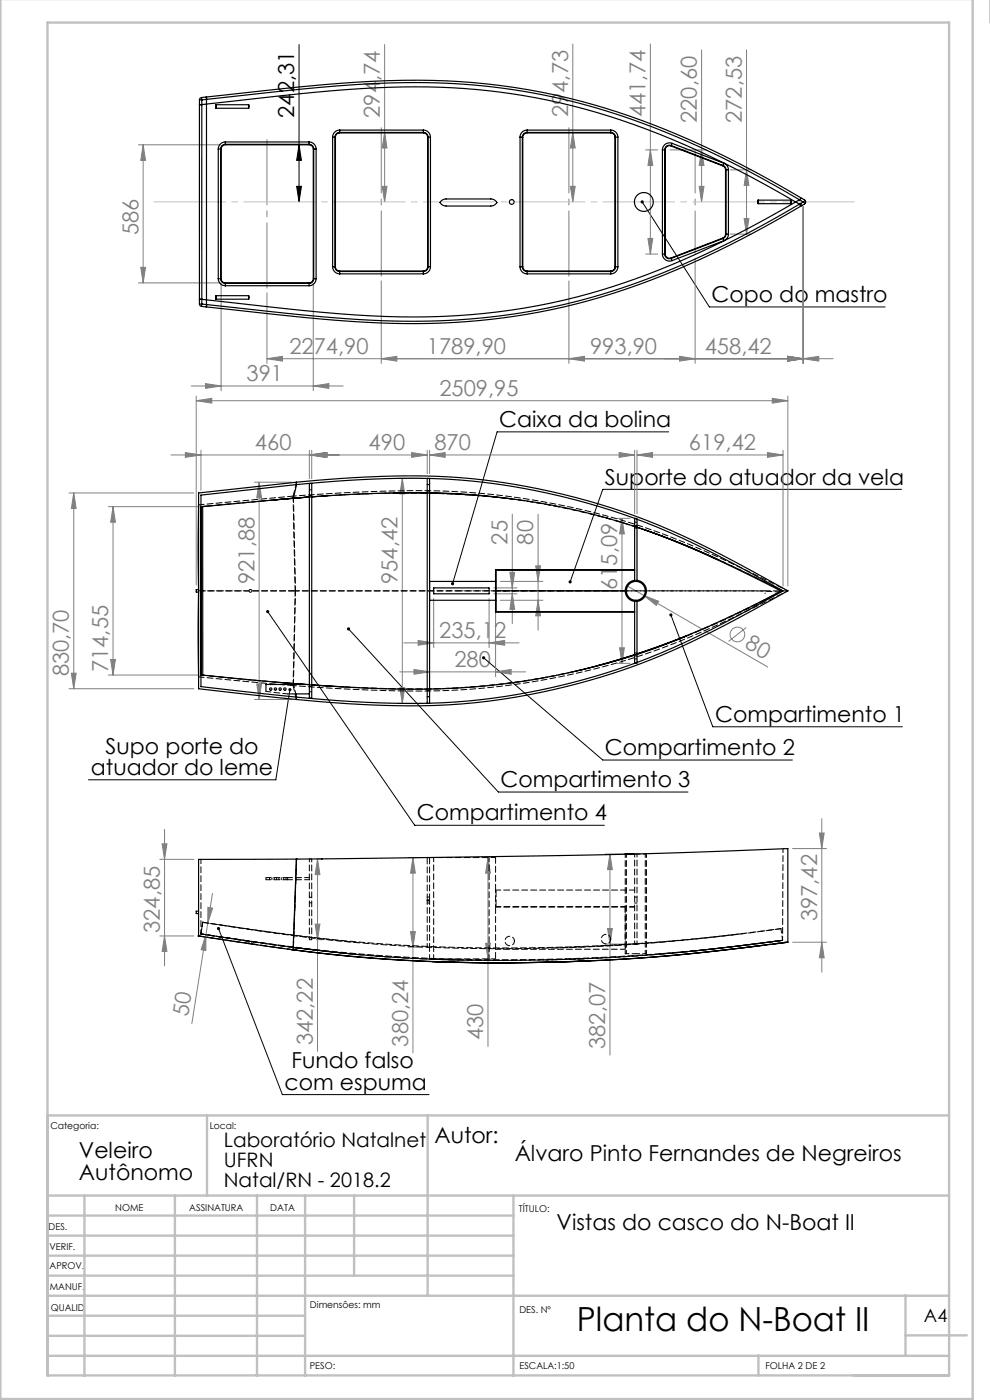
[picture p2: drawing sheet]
<svg xmlns="http://www.w3.org/2000/svg" width="210mm" height="297mm" viewBox="0 0 210 297" stroke-linecap="round" stroke-linejoin="round" font-family="sans-serif">
<g fill="none" stroke="#808080" stroke-width=".21">
<path d="M81.6 9.5v33.3M121.5 9.3v33.5M138 9.3v44.6M148.8 10.6v32.2M158.4 10.6v39.1M29.4 30.7h17.4M30.4 30.7v29.3M30.4 30.7l.5 3.3h-1zM81.1 39.5h1l-.5 3.3zM81.6 28.1l.5 3.3h-1zM121 39.5h1l-.5 3.3zM121.5 28.1l.5 3.3h-1z"/>
<path d="M137 31.8h2.5M138 31.8l.5 3.3h-1.1zM142.1 31.8h7.7M148.3 39.5h1l-.5 3.3zM148.8 31.8l.5 3.3h-1zM154.9 36h4.5M158.4 36l.5 3.3h-1.1zM29.9 56.7h1l-.5 3.3zM80.9 59.6v17.5M120.7 59.6v17.5M137 53.9h2.5M137.4 50.6h1.1l-.5 3.3z"/>
<path d="M147.5 54.8v22.3M154.9 49.7h4.5M157.8 46.4h1.1l-.5 3.3zM170.4 43.8v33.3M29.4 60h17.4M46.9 60.1v22.8M56.6 76.1l3.3-.5v1zM56.6 76.1h120.1M56.6 62.1v15M66.5 60.1v22.8M80.9 76.1l3.3-.5v1zM120.7 76.1l3.3-.5v1z"/>
<path d="M144.1 75.6l3.4 .5-3.4 .5zM167.1 75.6l3.3 .5-3.3 .5zM170.4 76.1l3.3-.5v1zM36.3 96.5h54.3M39.3 96l3.3 .5-3.3 .5zM40.6 81.9h32.2M41.6 85l3.3-.5v1zM41.6 84v40.1M41.6 85h125.5M42.6 95.5v8.5M43.6 81.4l3.3 .5-3.3 .5zM65.6 96.5l3.3-.5v1z"/>
<path d="M65.6 95.5v6.1M66.1 96.5l3.3-.5v1zM66.1 95.5v6.1M66.5 81.9l3.3-.5v1zM87.3 96l3.3 .5-3.3 .5zM90.6 95.5v5M91.1 96.5l3.3-.5v1zM91.1 96.5h43.5M91.1 95.5v5M131.3 96l3.3 .5-3.3 .5zM134.6 95.5v13.5M135.1 96.5l3.3-.5v1z"/>
<path d="M135.1 96.5h31M135.1 95.5v13.5M162.8 96l3.3 .5-3.3 .5zM163.8 84.5l3.3 .5-3.3 .5zM166.1 95.5v28.8M167.1 84v40.3M14.6 104.6h26.5M15.6 104.6v41.5M15.6 104.6l.6 3.3h-1.1zM23 107.5h19M24 107.5v35.7M24 107.5l.5 3.3h-1z"/>
<path d="M54 102.3h7.9M55 102.3l.5 3.3h-1zM55 102.3v46.1M84.3 101.5h5.3M85.3 101.5v47.7M85.3 101.5l.5 3.3h-1zM108.7 109.1v23.2M114.1 109.1v24.6M130.9 110h2.7M131.9 110l.5 3.3h-1zM131.9 110v30.7M23.5 139.9h1l-.5 3.3z"/>
<path d="M85.6 136.4h24.5M88.7 135.9l3.3 .5-3.3 .5zM92 127v10.4M103.7 136.4l3.3-.5v1zM103.7 127v10.4M104.7 126h5M104.7 124.7h5M105.1 128.3v15.2M106.1 127.3h9M106.1 123.3h9M108.2 121.4h1l-.5 3.3zM108.7 126l.5 3.3h-1z"/>
<path d="M113.6 120h1l-.5 3.3zM114.1 127.3l.5 3.3h-1zM131.4 137.4h1l-.5 3.3zM133.1 124.3l29.8 17.2M136.6 126.3l3.1 1.3-.5 .8zM158.3 133.1l-3.8 3M14.6 146.1h26.5M15.1 142.8h1.1l-.6 3.3zM23 143.2h19M54 148.4h7.9M54.5 145.1h1l-.5 3.3zM84.3 149.2h5.3"/>
<path d="M84.8 142.5h26.7M84.8 145.9h1l-.5 3.3zM87.8 142l3.3 .5-3.3 .5zM105.1 142.5l3.3-.5v1zM130.9 140.7h2.7M34.4 179h1l-.5 3.3zM34.9 176v28.9M173.8 176.7h1l-.5 3.3zM174.3 173.7v32.5M33.9 182.3h7.2M33.9 198.6h7.2M34.9 198.6l.5 3.3h-1z"/>
<path d="M43.6 198.3l1.1 .2M43.7 198.3v3.3l-1-.1zM44 195.8l1.1 .2M44.1 192.5l1 .1-1 3.2zM45.1 189.6l-4.4 27.6M66.8 196h1.1l-.5 3.3zM67.1 182.2h1.3M67.1 199.3h1.3M67.4 182.2v40.8M67.4 182.2l.5 3.3h-1.1zM86.6 181.9h3M87.1 197.6h1l-.5 3.3z"/>
<path d="M87.6 181.9v41.4M87.6 181.9l.5 3.3h-1zM103.5 181.9l.5 3.3h-1zM103.5 181.9v40.1M128.4 181.2h5.2M128.9 197h1l-.5 3.3zM129.4 181.2v42.6M129.4 181.2l.5 3.3h-1zM174.3 199.9l.5 3.3h-1zM175.3 180h-7.2M175.3 199.9h-7.2M86.6 200.9h3"/>
<path d="M103 200.1h1l-.5 3.3zM128.4 200.3h5.2"/>
<circle cx="156.4" cy="134.6" r="1.56"/>
</g>
<path d="M63.4 9.5v33.3M62.9 39.5h1l-.5 3.3zM63.4 30.7l.5 3.3h-1zM136.2 42.8l14.3 22.3h37.3M141.8 91.6h-36.4l-9.4 32.2M191.2 103.8h-63.3l-7 19.6M56.8 129.7l31.2 45.4h40.2M73.9 133.4l31.8 34.6h40.2M102.6 139.5l25.3 21.7h40.2M142.3 130.5l8.9 23.7h40.2M61.5 146.3l-3 19.1h-39.7M46.4 197l13.5 35.2h31.1" fill="none" stroke="#000" stroke-width=".21"/>
<path d="M56.6 29.6v31.5M80.9 27.1v31.5M120.7 27.1v31.5" fill="none" stroke="#808080" stroke-width=".21" stroke-dasharray="15.2 1.3 1.3 1.3" stroke-dashoffset="1.4"/>
<path d="M147.5 31.9v21.9" fill="none" stroke="#808080" stroke-width=".21" stroke-dasharray="15.2 1.3 1.3 1.3" stroke-dashoffset="6.2"/>
<path d="M181.4 42.8h-149" fill="none" stroke="#c0c0c0" stroke-width=".21" stroke-dasharray="15.2 1.3 1.3 1.3" stroke-dashoffset="-.2"/>
<g fill="none" stroke="#c0c0c0" stroke-width=".5">
<path d="M.1 -.1v296.9h206.2v-296.9M10.1 4.8h191.2v287h-191.2zM43.9 236.6v17M90.7 236.6v38.3M201.3 236.6h-191.2v55.3M10.1 253.6h191.2M10.1 257.9h98.8M17.9 253.6v38.3M37.1 253.6v38.3M54.5 253.6v38.3M64.7 253.6v38.3M75.1 253.6v17"/>
<path d="M108.9 253.6v38.3M10.1 270.6h98.8M10.1 266.4h98.8M10.1 262.1h98.8M10.1 279.1h54.6M10.1 274.9h191.2M192.1 274.8v12.7M10.1 287.6h191.2M10.1 283.4h54.6M160.9 287.5v4.3M192.1 283.3h13"/>
</g>
<g fill="#000">
<path d="M63.4 30.7l.5 3.3h-1zM62.9 39.5h1l-.5 3.3z"/>
<path d="M46.1 196.8a.34 .34 0 0 0 .1 .5 .34 .34 0 0 0 .5-.3 .34 .34 0 0 0-.5-.3l.2 .3-.2-.3zM142.1 130.2a.34 .34 0 0 0 .1 .6 .34 .34 0 0 0 .4-.3 .34 .34 0 0 0-.4-.4l.1 .4-.1-.4zM102.3 139.3a.34 .34 0 0 0 .2 .6 .34 .34 0 0 0 .4-.4 .34 .34 0 0 0-.5-.2l.2 .2zM73.7 133.2a.34 .34 0 0 0 .1 .5 .34 .34 0 0 0 .5-.3 .34 .34 0 0 0-.5-.3l.1 .3zM56.5 129.5a.34 .34 0 0 0 .2 .6 .34 .34 0 0 0 .4-.4 .34 .34 0 0 0-.5-.2l.2 .2zM95.7 123.6v.3l.2 .3 .1-.4-.1 .4a.34 .34 0 0 0 .4-.5 .34 .34 0 0 0-.6-.1zM61.2 146.1a.34 .34 0 0 0 .1 .5 .34 .34 0 0 0 .5-.2 .34 .34 0 0 0-.3-.4v.3v-.3zM120.7 123.2l-.1 .3 .2 .3 .1-.4-.1 .4a.34 .34 0 0 0 .5-.4 .34 .34 0 0 0-.6-.2zM136 42.6a.34 .34 0 0 0 .1 .6 .34 .34 0 0 0 .5-.4 .34 .34 0 0 0-.6-.3l.2 .3z"/>
</g>
<g fill="#808080">
<path d="M136.6 126.3l3.1 1.3-.5 .8z"/>
<path d="M81.1 39.5h1l-.5 3.3zM81.6 28.1l.5 3.3h-1zM121 39.5h1l-.5 3.3zM121.5 28.1l.5 3.3h-1z"/>
<path d="M148.8 31.8l.5 3.3h-1zM148.3 39.5h1l-.5 3.3z"/>
<path d="M103.7 136.4l3.3-.5v1zM88.7 135.9l3.3 .5-3.3 .5zM66.5 81.9l3.3-.5v1zM43.6 81.4l3.3 .5-3.3 .5zM167.1 75.6l3.3 .5-3.3 .5zM120.7 76.1l3.3-.5v1zM167.1 75.6l3.3 .5-3.3 .5zM56.6 76.1l3.3-.5v1z"/>
<path d="M41.6 85l3.3-.5v1zM163.8 84.5l3.3 .5-3.3 .5zM39.3 96l3.3 .5-3.3 .5zM65.6 96.5l3.3-.5v1zM66.1 96.5l3.3-.5v1zM87.3 96l3.3 .5-3.3 .5zM91.1 96.5l3.3-.5v1zM131.3 96l3.3 .5-3.3 .5zM135.1 96.5l3.3-.5v1zM162.8 96l3.3 .5-3.3 .5zM144.1 75.6l3.4 .5-3.4 .5zM170.4 76.1l3.3-.5v1z"/>
<path d="M105.1 142.5l3.3-.5v1zM87.8 142l3.3 .5-3.3 .5z"/>
<path d="M167.1 75.6l3.3 .5-3.3 .5zM80.9 76.1l3.3-.5v1z"/>
<path d="M43.7 198.3v3.3l-1-.1zM44.1 192.5l1 .1-1 3.2z"/>
<path d="M138 31.8l.5 3.3h-1.1zM137.4 50.6h1.1l-.5 3.3z"/>
<path d="M103 200.1h1l-.5 3.3zM103.5 181.9l.5 3.3h-1zM114.1 127.3l.5 3.3h-1zM113.6 120h1l-.5 3.3zM108.7 126l.5 3.3h-1zM108.2 121.4h1l-.5 3.3z"/>
<path d="M34.4 179h1l-.5 3.3zM34.9 198.6l.5 3.3h-1zM67.4 182.2l.5 3.3h-1.1zM66.8 196h1.1l-.5 3.3zM87.6 181.9l.5 3.3h-1zM87.1 197.6h1l-.5 3.3zM129.4 181.2l.5 3.3h-1zM128.9 197h1l-.5 3.3zM15.6 104.6l.6 3.3h-1.1zM15.1 142.8h1.1l-.6 3.3zM24 107.5l.5 3.3h-1zM23.5 139.9h1l-.5 3.3zM85.3 101.5l.5 3.3h-1zM84.8 145.9h1l-.5 3.3zM131.9 110l.5 3.3h-1zM131.4 137.4h1l-.5 3.3zM30.4 30.7l.5 3.3h-1zM29.9 56.7h1l-.5 3.3z"/>
<path d="M158.4 36l.5 3.3h-1.1zM157.8 46.4h1.1l-.5 3.3z"/>
<path d="M55 102.3l.5 3.3h-1zM54.5 145.1h1l-.5 3.3z"/>
<path d="M174.3 199.9l.5 3.3h-1zM173.8 176.7h1l-.5 3.3z"/>
</g>
<g fill="none" stroke="#000" stroke-width=".25">
<path d="M42.3 22.2v41.3M42.3 22.2h.5M42.3 21.2h.5M42.3 21.2v1M42.8 20.7v.5M42.8 20.7l-.4 .2-.1 .3M42.8 21.2v1M42.8 22.2v41.3M42.8 22.2h.1M43.7 20.6l.1 .5M43.8 20.6a469 469 0 0 1 41.7-3.6 139.8 139.8 0 0 1 63.3 13.8l11.7 5.8 9.6 5.5M43.8 20.6l.1 .5"/>
<path d="M43.8 20.6l-1 .1M43.8 21.1v1M43.8 21.1l-1 .1M43.8 22.1v41.5M43.8 22.1a554.9 554.9 0 0 1 36.2-3.5 139 139 0 0 1 68.1 13.4l11.3 5.6 9.4 5.2M43.8 22.1l-1 .1M43.9 21.1h-.1M43.9 21.1a471.8 471.8 0 0 1 38-3.5 139.8 139.8 0 0 1 67.7 14.1 224.2 224.2 0 0 1 20 10.7M45.8 22.2v.8M45.8 22.2h6.9M45.8 23h6.9M46.3 31.6v27.5"/>
<path d="M46.8 31.6h-.5M46.8 31.6v27.5M47.2 30.9l.6-.2h17.8l.4 .2 .3 .2 .2 .5v27.5l-.1 .4-.4 .4-.4 .1h-17.8l-.4-.1-.4-.3-.1-.5v-27.5zM47.8 30.1h17.8M47.8 30.1a1.5 1.5 0 0 0-1.5 1.5M47.8 30.1v.5M47.8 30.6l-.7 .3-.3 .7M47.8 30.6h17.8M52.7 22.2v.8M52.8 22.6h.1M65.6 30.6l.6 .3 .4 .7M65.6 30.1a1.5 1.5 0 0 1 1.5 1.5"/>
<path d="M65.6 30.1v.5M66.6 31.6h.5M66.6 31.6v27.5M67.1 31.6v27.5M70.6 29.1v27.5M70.6 29.1h.5M71.1 29.1v27.5M71.4 28.5l.7-.3h17.7l.4 .1 .4 .3 .1 .5v27.5l-.1 .4-.3 .4-.5 .1h-17.7l-.5-.1-.3-.3-.1-.5v-27.5zM72.1 28.1l-.8 .3-.2 .7M72.1 28.1h17.7M72.1 27.6a1.5 1.5 0 0 0-1.5 1.5M72.1 27.6v.5"/>
<path d="M89.8 28.1l.8 .3 .2 .7M89.8 27.6a1.5 1.5 0 0 1 1.5 1.5M89.8 27.6h-17.7M89.8 27.6v.5M90.8 29.1v27.5M91.3 29.1v27.5M91.3 29.1h-.5M110.3 29.1v27.5M110.3 29.1h.5M110.8 29.1v27.5M111.1 28.5l.7-.3h17.8l.3 .1 .4 .3 .2 .5v27.5l-.2 .5-.3 .3-.4 .1h-17.8l-.5-.1-.3-.3-.1-.5v-27.5zM111.8 28.1l-.8 .3-.2 .7"/>
<path d="M111.8 28.1h17.8M111.8 27.6h17.8M111.8 27.6a1.5 1.5 0 0 0-1.5 1.5M111.8 27.6v.5M129.6 28.1l.6 .2 .4 .8M129.6 27.6a1.5 1.5 0 0 1 1.5 1.5M129.6 27.6v.5M130.6 29.1h.5M130.6 29.1v27.5M131.1 29.1v27.5M140.5 31.8v22.1M141 31.8h-.5"/>
<path d="M141 31.8v22.1M141.3 31.2l.5-.3 .5 .1 11 4.2 .4 .3 .2 .5v13.7l-.2 .5-.4 .3-11.2 4.3-.8-.3-.2-.6v-22.1zM142.4 30.9l-.4-.1-.6 .2-.3 .4-.1 .4M142.4 30.9l11 4.2M142.6 30.4l11 4.2M142.6 30.4a1.5 1.5 0 0 0-2.1 1.4M142.6 30.4l-.2 .5M153.4 35.1l.5 .4 .1 .5M153.6 34.6l.7 .7 .2 .7M153.6 34.6l-.2 .5M154 36h.5M154 36v13.7"/>
<path d="M154.5 36v13.7M46.3 59.1a1.5 1.5 0 0 0 1.5 1.5M46.3 59.1h.5M46.8 59.1l.3 .8 .7 .2M66.6 59.1l-.4 .8-.6 .2M66.6 59.1h.5M67.1 59.1a1.5 1.5 0 0 1-1.5 1.5M70.6 56.6a1.5 1.5 0 0 0 1.5 1.5M70.6 56.6h.5M71.1 56.6l.2 .7 .8 .3M72.1 57.6v.5M72.1 57.6h17.7"/>
<path d="M72.1 58.1h17.7M89.8 57.6v.5M90.8 56.6l-.3 .8-.7 .2M90.8 56.6h.5M91.3 56.6a1.5 1.5 0 0 1-1.5 1.5M93.6 42.6l1-.4h9.5l.9 .3a.51 .51 0 0 1 .4 .5 .51 .51 0 0 1-.5 .5l-.8 .2h-9.5l-.7-.2-.4-.3-.2-.2zM110.3 56.6a1.5 1.5 0 0 0 1.5 1.5M110.3 56.6h.5M110.8 56.6l.2 .7 .8 .3M111.8 57.6v.5M111.8 57.6h17.8M129.6 57.6v.5"/>
<path d="M129.6 58.1h-17.8M130.6 56.6l-.4 .8-.6 .2M131.1 56.6a1.5 1.5 0 0 1-1.5 1.5M131.1 56.6h-.5M140.5 53.9a1.5 1.5 0 0 0 2.1 1.4M140.5 53.9h.5M141 53.9l.1 .4 .3 .4 .6 .2 .4-.1M142.4 54.8l.2 .5M153.4 50.6l.2 .5M153.4 50.6l-11 4.2M153.6 51.1l-11 4.2M154 49.7l-.1 .5-.5 .4"/>
<path d="M154 49.7h.5M154.5 49.7l-.3 .9-.6 .5M160.8 42.5v.7M160.8 42.5h6.9M160.8 43.2h6.9M167.7 42.5v.7M167.8 42.8h.1M168.8 42.8a182.3 182.3 0 0 1-46.3 20.2 147.3 147.3 0 0 1-50.3 3.6l-8.1-.8-20.3-2.2M168.8 42.8l.8 .5M169.6 43.3a183.9 183.9 0 0 1-45.7 20.2 148.1 148.1 0 0 1-50.8 4.1l-12-1.1-17.2-1.9M169.6 43.3l.2 .4M169.6 42.4l.8 .4"/>
<path d="M169.6 42.4l-.8 .4M169.8 43.2l.3 .4M169.8 43.2l-.2 .1M169.8 43.7a182.2 182.2 0 0 1-47.7 20.8 148.7 148.7 0 0 1-48.2 3.6l-9.6-.8-20.5-2.2M170.1 43.6l-.3 .1M170.1 42.1l-.5 .3M170.1 42.1l.5 .3M170.4 42.8l-.6 .4M170.4 42.8h.5M170.6 42.4l.3 .4M170.6 42.4l.3 .4-.2 .4M170.9 42.8l-.2 .4-.6 .4"/>
<path d="M42.3 63.5h.5M42.3 64.5h.5M42.3 64.5l.2 .4 .3 .1M42.3 63.5v1M42.8 65l.9 .1M42.8 63.5v1M42.8 64.5l1 .1M42.8 64.5v.5M42.8 63.5h.1M42.8 63.5l1 .1M43.7 65.1h.1M43.8 63.6v1"/>
<path d="M43.8 64.6l-.1 .5M43.8 64.6h.1M43.9 64.6l-.1 .5M45.8 62.7v.8M45.8 62.7h6.9M45.8 63.5h6.9M47.8 60.6h17.8M47.8 60.1v.5M47.8 60.1h17.8M52.7 62.7v.8M52.8 63.1h.1M65.6 60.1v.5"/>
<path d="M42.1 107.1v18h-.5v.5h.5v18M42.6 107.5h.4M42.6 107.5v35.7h.4M42.6 107.5h.1M43 107.5v17.8M43.8 107.4l-1.2 .1M62.2 105.7l-3.9 .3M62.2 105.7l3.4-.3-22.6 2.1M62.9 102.3a185.7 185.7 0 0 1 39.8-.5 144.7 144.7 0 0 1 54 17.8l10.4 5.7a243.2 243.2 0 0 1-28.9 14.6 141.6 141.6 0 0 1-64.5 9.4l-10.8-.9M62.9 102.3l-20.8 2.3v41.5l20.8 2.3M62.9 102.3v.5M62.9 102.8a184.5 184.5 0 0 1 39.6-.5 143.7 143.7 0 0 1 53.3 17.4l10.3 5.6-.3 .2a213.8 213.8 0 0 1-32.7 15.8 140.5 140.5 0 0 1-58.2 7.5l-12-.9"/>
<path d="M62.9 102.8l-20.3 2.2v40.7l20.3 2.2M62.9 102.8l-.7 2.9M65.1 105.5l-7 .6M65.6 102.6h.5v45.5h-.5zM69.7 105.2l-3.6 .2M90.6 104.6a251.5 251.5 0 0 0-24.5 .8M90.6 104.5l-7 .1M90.6 101.5v47.7M91.1 104.6a145.8 145.8 0 0 1 43.5 7.1M91.1 104.5a142.4 142.4 0 0 1 17.3 1.3M91.1 101.5v47.7M128.7 109.9h.2"/>
<path d="M134.6 110v13.1a2.25 2.25 0 0 0-2 2.2 2.25 2.25 0 0 0 2 2.3v13.1M134.6 110h.1M135.1 110.2v12.9a2.25 2.25 0 0 1 2 2.2 2.25 2.25 0 0 1-2 2.3v12.9M135.1 111.9a211.2 211.2 0 0 1 30.6 13.5M135.1 111.8l7.2 2.6 10.4 4.5M136.7 112.4a157.4 157.4 0 0 1 15.2 6.1M42.6 125.3h.4M43 125.3v17.9M91.1 127.3h14M91.1 123.3h14M92 124.7h11.7v1.3h-11.7zM134.6 139l-5.5 1.6-7.5 1.9"/>
<path d="M134.6 120.8h-29.5v9h29.5M134.6 120.9h-29.4v8.8h29.4M145.6 134.9l-4.8 2-5.7 1.9M165.7 125.4a187.8 187.8 0 0 1-30.6 13.3l4.7-1.6 5.9-2.2M165.7 125.4l.3-.1-.5 .3M43 143.2l21.9 2M59.2 144.8l3.3 .2M61.9 147.2h3.7M62.3 145.2l-.1-.2 2.6 .2M62.8 147.2l.1 .7M62.9 147.9v.5M62.9 147.9h.1"/>
<path d="M65.6 145.2h-9.2v1.4M72.8 145.7l-6.7-.4a294 294 0 0 0 24.5 .9M127 141.2l7.6-2.3a145.9 145.9 0 0 1-43.5 7.3M134.6 140.7h.1M42.1 198.6h.1M42.1 198.6l20.1 2.9M42.1 198.6h.3M42.1 193.3h-.5v.5h.5M62.9 182.3h.1M62.9 182.3l64.5-1 17.1-.4 22.6-.9v19.9M62.9 182.3h-20.8v16.3M62.9 182.3l-.7 19.2"/>
<path d="M134.6 181.2h-2M167.1 199.9a412 412 0 0 1-92.3 3l-12.6-1.4M167.1 199.9l-3.4 .4M61.8 201.4l.2 .1M62.2 201.5h.3h-.2M62.5 201.5l.5 .1M125.2 203.8l-17.1 .4-16.4-.2M160.2 200.8l-2.5 .3a399.8 399.8 0 0 1-87 1.4l-8.1-.9M162.6 200.5l-2.7 .3"/>
<circle cx="108.6" cy="42.8" r=".5"/>
<circle cx="136.6" cy="42.8" r="2"/>
<circle cx="134.9" cy="125.3" r="2"/>
<circle cx="57.4" cy="146.2" r=".25"/>
<circle cx="58.4" cy="146.2" r=".25"/>
<circle cx="59.4" cy="146.2" r=".25"/>
<circle cx="60.4" cy="146.2" r=".25"/>
</g>
<g fill="none" stroke="#000" stroke-width=".21" stroke-dasharray="1.3 .6" stroke-dashoffset=".2">
<path d="M135.1 111.8a152.2 152.2 0 0 0-52.3-7.2l-9.4 .4-8.8 .5M105.1 125.3h27.5M118.8 125.3l42.3 .1 4.4 .2M132.6 125.4h-27.5M61 147.2l-4.6-.5M62 145a255.6 255.6 0 0 0 37.8 .8 145.7 145.7 0 0 0 27.4-4.7M42.6 198.1l10.2 1.6M42.6 198.1l19.6 2.9M61 186.6h-4.6M61 186.2h-4.6M61 186.2h4.6M61 186.6h4.6"/>
<path d="M76 200a524.4 524.4 0 0 1-33-4.3M105.1 188.8h29.5M105.1 192.4h29.5M134.6 192.3h-29.4M91.7 203.5l10.5 .2M132.6 201.4h-27.5"/>
</g>
<path d="M64.8 145.2l1.3 .1M42.6 198.1l18.8 2.8M65.6 182.2v17.1M66.1 182.2v17.1M105.1 188.8v3.6M91.7 203.5l5.6 .2M115.6 203.6l9.5-.3" fill="none" stroke="#000" stroke-width=".21" stroke-dasharray="1.3 .6" stroke-dashoffset=".7"/>
<path d="M53.4 125.3h9.3M62.9 182.3l-.7 18.7M105.2 188.8v3.5M67.9 201.7l-5.4-.7" fill="none" stroke="#000" stroke-width=".21" stroke-dasharray="1.3 .6" stroke-dashoffset="-.2"/>
<g fill="none" stroke="#000" stroke-width=".21" stroke-dasharray="1.3 .6">
<path d="M43.8 107.4l14.5-1.4M65.6 105.2h.5M65.6 105.4h.5M65.6 105.1h.5M66.1 105.4h-.5M66.1 103.9h-.5M90.6 101.5h.5M90.6 101.5h.1M90.6 102.8h.5M90.6 104.2h.5M90.6 104.5h.5M90.6 104.1h.5"/>
<path d="M91.1 101.5h.1M91.1 102.8h-.5M91.1 104.6h-.5M128.9 109.9h.1M134.6 111.5h.5M134.6 112h.5M134.6 110h.5M135.1 110v.2M135.1 111.9l-.5-.2M135.1 110.8h-.5M42.1 125.1v.2M42.1 125.6v-.3"/>
<path d="M42.1 125.3h10.7M107.1 125.3v.1M109.1 125.4v-.1M127.5 125.3v.1M129.5 125.4v-.1M132.6 125.3v.1M134.6 127.6v-.3M134.6 123.4v-.3M134.6 139.1h.5M134.6 127.6h.5M134.6 123.1h.5M134.6 138.9l.5-.2"/>
<path d="M134.6 139l.5-.2M134.6 139.8h.5M135.1 138.5h-.5M162.4 125.8h-.1M166 125.3h.1M167.1 125.3h.1M56.4 146.7v-.1M62.2 145h.1M65.6 145.5h.5M65.6 146.8h.5M66.1 145.6h-.5M90.6 149.2h.5"/>
<path d="M90.6 149.2h.1M90.6 147.8h.5M90.6 146.4h.5M90.6 146.2h.5M91.1 149.2h.1M91.1 147.8h-.5M91.1 146.5h-.5M134.6 140.7h.5M135.1 140.5v.2M42.1 198.6h.1M42.1 198.6l20.1 2.9M42.6 198.1h.1"/>
<path d="M42.6 182.3h.1M43 195.7h.1M43 195.7a361.1 361.1 0 0 0 59.9 5.5 422.2 422.2 0 0 0 62.8-4.2M52.8 199.7l.6 .1M52.8 199.7v.5M56.4 186.2v.4M57.2 186.2v.4M57.7 186.6v-.4M58.2 186.2v.4M58.7 186.6v-.4M59.2 186.2v.4M59.7 186.6v-.4"/>
<path d="M60.2 186.2v.4M60.7 186.6v-.4M61 186.6v-.4M62.9 182.3h.1M65.6 199.3h.5M65.6 182.2h.5M65.6 191.5h.5M66.1 190.4h-.5M68.2 182.2h.1M90.6 181.9h.5M90.6 191.1h.5M90.6 191.1v-.1"/>
<path d="M90.6 190.9h.5M90.6 191.6h.5M91.1 191h-.5M91.1 191.1v-.1M91.1 191.1h-.5M91.1 190.3h-.5M105.1 188.8v-6.9M118.6 181.5h.2M118.6 181.5h.1M132.9 192.3v.1M134.6 181.2h.1M134.6 181.2h.5"/>
<path d="M134.6 191.6h.5M135.1 190.3h-.5M166 199.5l-.5 .1M167.1 199.9l-4.9 .6M52.8 200.2l.6 .1M53.4 200.3v-.5M61.9 201h.1M61.9 201h.5M62 201.5h.4M62 201.5h.3M62.1 201l.6 .1M62.2 201h.1"/>
<path d="M62.2 201h.3M62.4 201.5h.1M62.5 201h.1M62.5 201.5l.1 .1M62.6 201l.4 .1M62.6 201l.1 .1M62.7 201.1l-.2-.1M62.7 201.1h.3M90.6 200.9h.5M91.6 204h.1M132.6 201.4v-9M134.6 200.3h.5"/>
<path d="M134.6 200.3h.1M135.1 200.3h.1M141.5 202.8h.2M141.6 202.3l.5-.1M141.7 202.3h-.1"/>
</g>
<path d="M69.7 105.2l13.9-.6M108.4 105.8a152.8 152.8 0 0 1 28.3 6.6M151.9 118.5l14.1 6.8M44.9 199l7.9 1.2M109.1 199.6a1 1 0 0 0-1.4-.9 1 1 0 0 0-.2 1.7 1 1 0 0 0 1.6-.6v-.2M129.5 199.2a1 1 0 0 0-1.4-.9 1 1 0 0 0-.1 1.7 1 1 0 0 0 1.5-.6v-.2M156.8 198.1l-13.8 1.5-14.2 .9-14.9 .5h-14.7l-12.9-.4-12.2-.9-13-1.5-14.8-2M165.7 197a412.4 412.4 0 0 1-48 4.1M92 203.4v-21.5M103.7 203.4v-21.5M157.4 200.6l2.4-.3" fill="none" stroke="#000" stroke-width=".21" stroke-dasharray="1.3 .6" stroke-dashoffset=".4"/>
<g fill="none" stroke="#000" stroke-width=".21" stroke-dasharray="1.3 .6" stroke-dashoffset=".3">
<path d="M42.6 125.3h10.2M62.6 125.3h99.6M62.7 125.3l-.4-19.6M97.3 125.3h21.5M42.6 143.2l19.6 1.8M62.2 145l.5-19.7M42.4 198.6l2.5 .4M42.6 198.1l.4-2.4M42.6 182.3v15.8M91.1 181.9h14M166 199.5l-.3-2.5M62 201.5l-.7-.1"/>
<path d="M62.2 201a383.6 383.6 0 0 0 84.6 .8l18.7-2.2M91.1 203.4h14M91.1 203.4v-2.5"/>
</g>
<path d="M53.4 125.3h9.2M145.7 134.9l11-4.8 9.3-4.8M166 125.3l-13.3-6.4M42.6 143.2l16.6 1.6M72.8 145.7a178.6 178.6 0 0 0 37.9-1.2l10.9-2M90.6 181.9v9.1M91.1 181.9v9.1M166 199.5l-12.8 1.6-13.2 1.3M105.1 203.4v-11" fill="none" stroke="#000" stroke-width=".21" stroke-dasharray="1.3 .6" stroke-dashoffset="-.1"/>
<path d="M62.2 105.2h.6a275.5 275.5 0 0 1 36.3-.8 151.9 151.9 0 0 1 59.2 16.6l8.8 4.3M62.2 145.4a270.7 270.7 0 0 0 38 .8 150.1 150.1 0 0 0 54.9-15l12-5.9M62.8 147.2l-.5-2M64.9 145.2l1.2 .1M42.6 198.1a363.6 363.6 0 0 0 60.3 5.6 424.7 424.7 0 0 0 63.1-4.2M132.6 181.2v21.1M134.6 181.2v19.1M135.1 181.2v19.1M135.1 181.2h2M143.3 202.1l12.1-1.3 10.6-1.3" fill="none" stroke="#000" stroke-width=".21" stroke-dasharray="1.3 .6" stroke-dashoffset=".6"/>
<g fill="none" stroke="#000" stroke-width=".21" stroke-dasharray="1.3 .6" stroke-dashoffset=".5">
<path d="M58.1 106.1l-15.5 1.4M52.8 125.3a.3 .3 0 0 0 .3 .3 .3 .3 0 0 0 .3-.3M53.4 125.3a.3 .3 0 0 0-.3-.3 .3 .3 0 0 0-.3 .3M62.7 125.3h34.6M61 147.2h.9M62.9 182.3l-.7 19.2M90.6 191.1v9.8M91.1 191.1v9.8M132.9 181.2v21.1M166 199.5l.1-19.4M63 201.1l13.3 1.5 15.4 .9M132.6 202.3h2.3"/>
<path d="M134.9 202.3h2.2M136.9 202.3v-21.1M137.1 202.3v-21.1"/>
</g>
<g fill="none" stroke="#000" stroke-width=".21" stroke-dasharray="1.3 .6" stroke-dashoffset=".1">
<path d="M42.1 107.1l20.1-1.9M62.9 102.3l-.7 2.9M62.6 125.3l-.4-20.1M145.6 134.9l8.8-3.9 11.1-5.4M167.1 125.3h-4.9M42.1 143.6l20.1 1.8M62.2 145.4l.4-20.1M62.9 148.4l-.7-3M165.2 199.6l-21.9 2.5M167.1 199.8l-14.4 1.8-11.2 1.2M53.4 200.3l8.6 1.2M75.7 202.5a525.7 525.7 0 0 1-33.1-4.4"/>
<path d="M118.8 203.6a434.8 434.8 0 0 0 46.6-4h.1M157.1 200.6l-13.9 1.5-14.3 .9-15 .5h-14.7l-13-.4-12.3-.9-12.3-1.4-15.7-2.2M157.5 201.1l4.7-.6"/>
</g>
<path d="M43 195.7l-.3 1.7" fill="none" stroke="#000" stroke-width=".21" stroke-dasharray="1.3 .6" stroke-dashoffset=".9"/>
<path d="M72.3 202.1l-2-.2" fill="none" stroke="#000" stroke-width=".21" stroke-dasharray="1.3 .6" stroke-dashoffset="1"/>
<text font-size="7.1" x="122.4" y="282.5">Planta do N-Boat II</text>
<g font-size="4.7">
<text x="62.4" y="25" transform="rotate(-90 62.4 25)">242,31</text>
<text x="150.9" y="64">Copo do mastro</text>
<text x="105.9" y="90.6">Caixa da bolina</text>
<text x="128.3" y="102.8">Suporte do atuador da vela</text>
<text x="151.7" y="153.1">Compartimento 1</text>
<text x="22.4" y="159.9">Supo porte do</text>
<text x="128.3" y="160.2">Compartimento 2</text>
<text x="19.3" y="164.4">atuador do leme</text>
<text x="106.2" y="167">Compartimento 3</text>
<text x="88.5" y="174">Compartimento 4</text>
<text x="61.8" y="226.7">Fundo falso</text>
<text x="60.4" y="231.2">com espuma</text>
<text x="16.7" y="245.7">Veleiro</text>
<text x="92.2" y="242.4">Autor:</text>
<text x="16.7" y="250.3">Autônomo</text>
<text x="109.2" y="246.3">Álvaro Pinto Fernandes de Negreiros</text>
<text x="118.1" y="261">Vistas do casco do N-Boat II</text>
</g>
<g font-size="4.7" fill="#808080">
<text x="80.6" y="25" transform="rotate(-90 80.6 25)">294,74</text>
<text x="120.5" y="24.8" transform="rotate(-90 120.5 24.8)">294,73</text>
<text x="136.9" y="24.9" transform="rotate(-90 136.9 24.9)">441,74</text>
<text x="147.8" y="26.1" transform="rotate(-90 147.8 26.1)">220,60</text>
<text x="157.3" y="26.1" transform="rotate(-90 157.3 26.1)">272,53</text>
<text x="29.4" y="49.9" transform="rotate(-90 29.4 49.9)">586</text>
<text x="61.4" y="75.1">2274,90</text>
<text x="90.5" y="75.1">1789,90</text>
<text x="125.2" y="75.1">993,90</text>
<text x="149.5" y="75.1">458,42</text>
<text x="52.3" y="80.9">391</text>
<text x="93.2" y="84">2509,95</text>
<text x="54.1" y="95.5">460</text>
<text x="78.2" y="95.5">490</text>
<text x="92.1" y="95.5">870</text>
<text x="146.2" y="95.5">619,42</text>
<text x="107.7" y="115.5" transform="rotate(-90 107.7 115.5)">25</text>
<text x="113.1" y="115.5" transform="rotate(-90 113.1 115.5)">80</text>
<text x="54" y="123.9" transform="rotate(-90 54 123.9)">921,88</text>
<text x="84.3" y="123.9" transform="rotate(-90 84.3 123.9)">954,42</text>
<text x="130.9" y="125.1" transform="rotate(-90 130.9 125.1)">615,09</text>
<text x="93.2" y="135.4">235,12</text>
<text x="157.8" y="137.4" transform="rotate(30 157.8 137.4)">80</text>
<text x="14.6" y="143.5" transform="rotate(-90 14.6 143.5)">830,70</text>
<text x="23" y="142.6" transform="rotate(-90 23 142.6)">714,55</text>
<text x="96.4" y="141.5">280</text>
<text x="33.9" y="197.9" transform="rotate(-90 33.9 197.9)">324,85</text>
<text x="173.3" y="195.4" transform="rotate(-90 173.3 195.4)">397,42</text>
<text x="39.9" y="215.7" transform="rotate(-81 39.9 215.7)">50</text>
<text x="66.3" y="221.7" transform="rotate(-90 66.3 221.7)">342,22</text>
<text x="102.5" y="220.7" transform="rotate(-90 102.5 220.7)">430</text>
<text x="86.6" y="222" transform="rotate(-90 86.6 222)">380,24</text>
<text x="128.4" y="222.5" transform="rotate(-90 128.4 222.5)">382,07</text>
</g>
<g font-size="4.2">
<text x="47.5" y="243.3">Laboratório Natalnet</text>
<text x="47.5" y="247.5">UFRN</text>
<text x="47.5" y="251.8">Natal/RN - 2018.2</text>
</g>
<text font-size="3.9" x="196" y="280.4">A4</text>
<g font-size="2">
<text x="10.7" y="239.5">Categoria:</text>
<text x="44.5" y="239.5">Local:</text>
<text x="24.4" y="256.9">NOME</text>
<text x="40.1" y="256.8">ASSINATURA</text>
<text x="57.3" y="256.8">DATA</text>
<text x="110.1" y="257.1">TÍTULO:</text>
<text x="10.3" y="260.9">DES.</text>
<text x="10.5" y="269.3">APROV.</text>
<text x="10.5" y="265.2">VERIF.</text>
<text x="10.6" y="273.6">MANUF.</text>
<text x="10.8" y="278">QUALID</text>
<text x="65.8" y="277.4">Dimensôes: mm</text>
<text x="110.2" y="278.5">DES. Nº</text>
<text x="65.7" y="290.4">PESO:</text>
<text x="110.2" y="290.5">ESCALA:1:50</text>
<text x="162.4" y="290.4">FOLHA 2 DE 2</text>
</g>
</svg>
